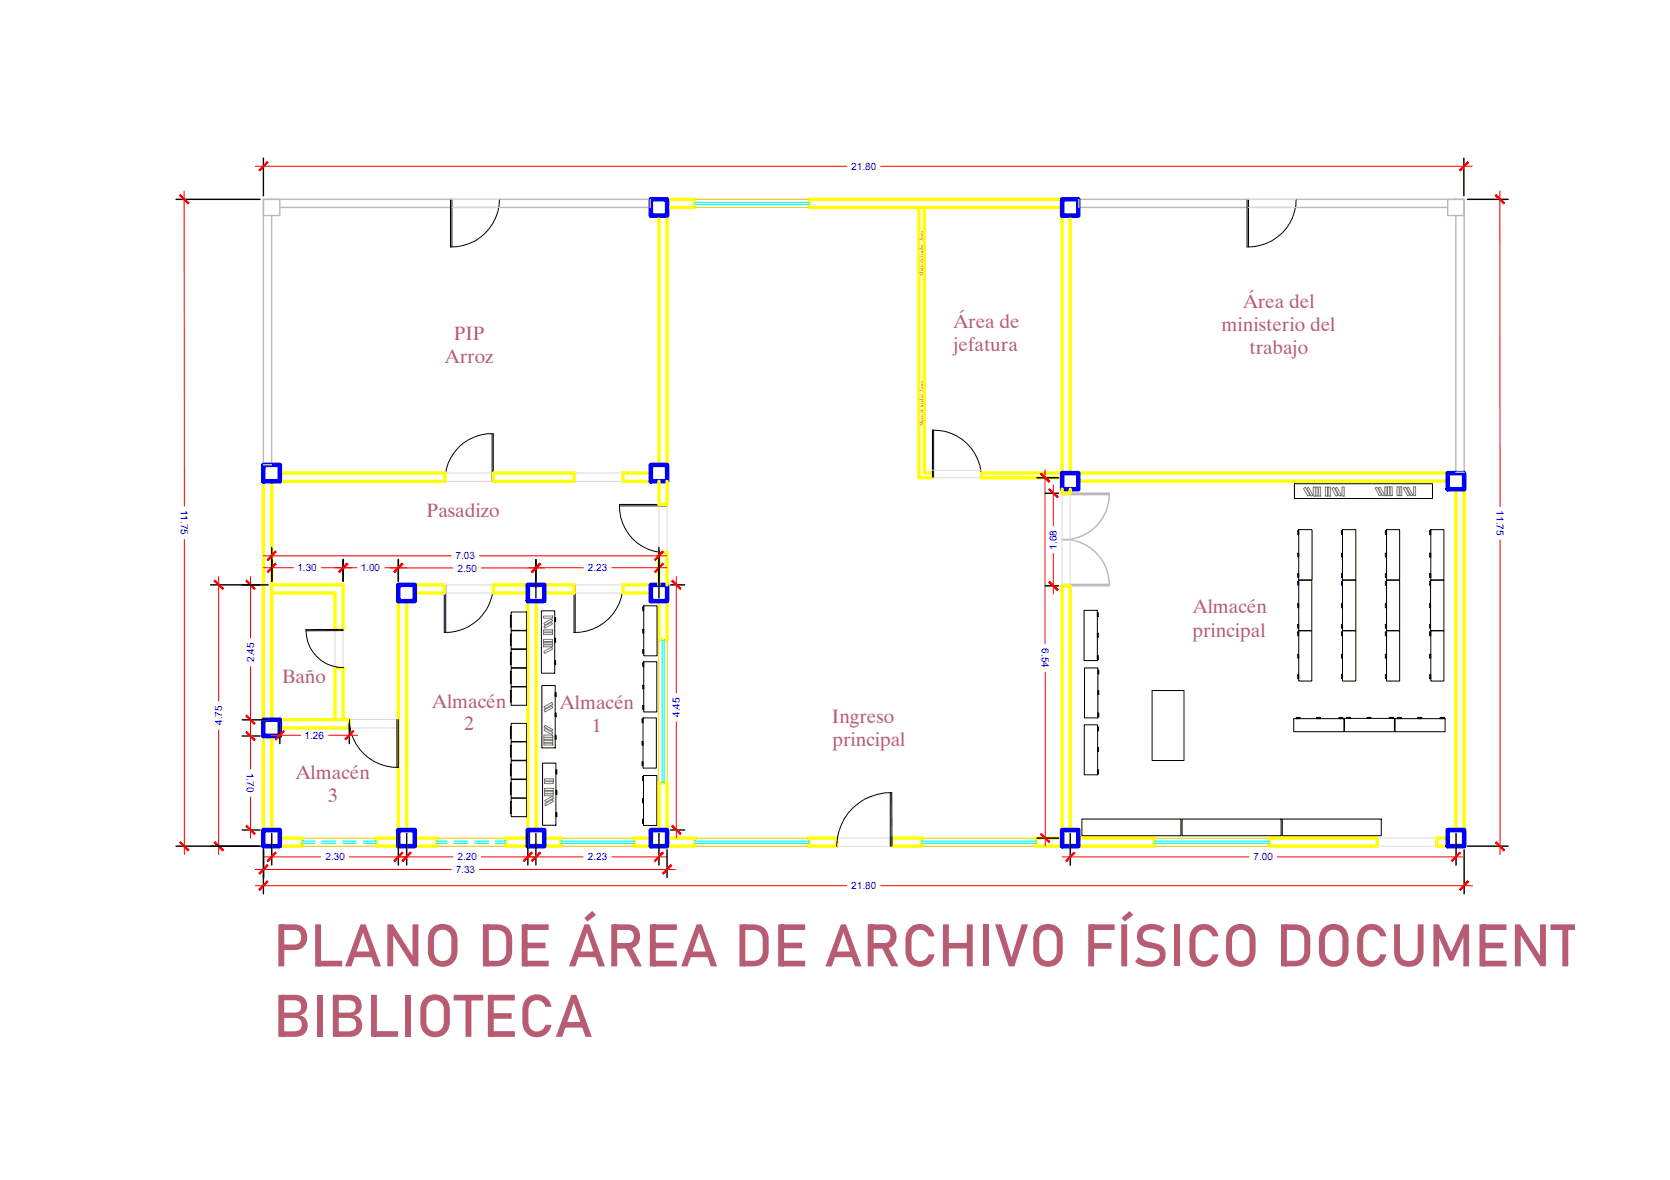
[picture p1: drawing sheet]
<svg xmlns="http://www.w3.org/2000/svg" width="297mm" height="210mm" viewBox="0 0 297 210" stroke-linecap="round" stroke-linejoin="round" font-family="sans-serif">
<!-- layer: L.K. MUROS ALTOS -->
<g fill="none" stroke="#ff0" stroke-width=".59">
<path d="M115.8 35.5h7.8v1.4h-5v48.7h-7.8v-1.5h5M117.2 38.4v44.3M163.4 36.9v48.1h2.4M164.4 36.9v47.2h1.4M190.4 38.3v45.8M191.8 35.5h-47.9v1.4h45v50.8h1.5v-.7M46.8 82.7v67.8h6.9v-1.4h-3.9M49.8 84.1h29.3v1.5h-30.8v42.4M102.1 84.1v1.5h-14.4v-1.5h14.5M117.2 85.6v4.1h1.4v-4.1M191.8 85.6h65.7M257.5 84.1h-82.9v.9h14.3"/>
<path d="M258.9 87v60.6M260.4 84.1v66.4h-4.8v-1.4h1.9M48.3 104h12.7v8h-1.4v-6.5h-11.3M70.9 104v45.1h-3.9v1.4h10.7v-1.4h-3.9M72.3 106.9v40.7M73.8 104h5.2v1.5h-5.2M95.4 106.9v40.7M96.8 105.5h5.3v-1.5h-14.4v1.5h6.2v43.6h-4v1.4h9.8v-1.4h-2.9M110.7 105.5h5.1M117.2 104v-5.7h1.4v15.5h-1.4v-6.9M118.6 104h-7.8v1.5M48.3 130.9v16.7"/>
<path d="M59.6 128v-9.2h1.4v9.2M62.1 128v1.5h-12.3M62.1 128h-12.3M117.2 147.6v-8.3h1.4v9.8h5v1.4h-10.8v-1.4h3M143.9 149.1h4.9v1.4h-4.9zM158.7 149.1h5.2v1.4h-5.2zM190.4 147.6v-43.4h-1.5v44.9h-4.6v1.4h21v-1.4h-13.5M225.7 149.1h19.3v1.4h-19.3z"/>
</g>
<!-- layer: 0 -->
<path d="M46.8 35.5h3v2.8h-3zM48.3 35.5h.1M49.8 36.9h65.8v-1.4h-68.8v47.2h1.5v-44.4M257.5 35.5h2.9v2.8h-2.9zM257.5 36.9h-65.6v-1.4h68.5v48.5h-1.5v-45.7M258.9 35.5h.1M188.9 96a8.1 8.1 0 0 1 8.4 8M188.9 87.7h8.4v.3h-8.4zM197.3 88a8.1 8.1 0 0 1-8.4 8M188.9 104h8.4v.2h-8.4zM48.3 150.5h.1M258.9 150.5h.1" fill="none" stroke="#bababa" stroke-width=".25"/>
<!-- layer: L.K. COLUMNAS -->
<g fill="none" stroke="#00f" stroke-width=".8">
<path d="M115.8 35.5h2.8v2.8h-2.8zM188.9 35.5h2.9v2.8h-2.9zM46.8 82.7h3v2.9h-3zM115.8 82.7h2.8v2.9h-2.8zM188.9 84.1h2.9v2.9h-2.9zM257.5 84.1h2.9v2.9h-2.9zM70.9 104h2.9v2.9h-2.9zM93.9 104h2.9v2.9h-2.9zM115.8 104h2.8v2.9h-2.8zM46.8 128h3v2.9h-3zM46.8 147.6h3v2.9h-3zM70.9 147.6h2.9v2.9h-2.9z"/>
<path d="M93.9 147.6h2.9v2.9h-2.9zM115.8 147.6h2.8v2.9h-2.8zM188.9 147.6h2.9v2.9h-2.9zM257.5 147.6h2.9v2.9h-2.9z"/>
</g>
<!-- layer: L.K. PUERTA -->
<g fill="none" stroke="#000" stroke-width=".18">
<path d="M80.1 35.5v8.4a8.5 8.5 0 0 0 8.7-8.4M80.4 35.5v8.4M221.8 35.5v8.4a8.5 8.5 0 0 0 8.7-8.4M222.1 35.5v8.4M87.5 77.2v8.4M165.8 76.5a8.5 8.5 0 0 1 8.8 8.5M165.8 76.5v8.5M166.1 76.5v8.5M79.1 85.6a8.3 8.3 0 0 1 8.6-8.4v8.4M110.2 90h8.4M118.6 89.7h-8.4a8.3 8.3 0 0 0 8.4 8.6M61 112h-6.6a6.7 6.7 0 0 0 6.7 6.8"/>
<path d="M61 112.2h-6.6M79 104v8.5h.3v-8.5M87.7 104a8.5 8.5 0 0 1-8.7 8.5M102.1 104v8.5a8.5 8.5 0 0 0 8.7-8.5M102.3 104v8.5M62.1 128a8.5 8.5 0 0 0 8.8 8.5v-8.5M70.6 128v8.5M148.8 150.5a9.5 9.5 0 0 1 9.8-9.5l.1 9.5M158.4 141v9.5"/>
</g>
<!-- layer: L.K. PROYECCION -->
<g fill="none" stroke="#dbdbdb" stroke-width=".18">
<path d="M80.1 35.5h8.7M80.4 36.9h8.4M221.8 35.5h8.7M222.1 36.9h8.4M79.1 84.1h8.4M79.1 85.6h8.6M102.1 84.1h8.7M102.1 85.6h8.7M110.6 84.1h.1M117.2 90v8.3M118.6 90v8.3M165.8 83.6h8.8"/>
<path d="M165.8 85h8.8M188.9 88v16M190.4 88v16M59.6 112v6.8M61 112v6.8M79 105.5h.1M79 104h8.7M79.3 105.5h8.4M102.1 104h8.7M102.3 105.5h.1M102.3 105.5h8.5M62.1 128h8.8"/>
<path d="M62.1 129.5h8.8M148.8 150.5h9.9M148.8 149.1h9.9M245 150.5h10.6M245 149.1h10.6"/>
</g>
<!-- layer: L.K. VENTANAS -->
<g fill="none" stroke="#ffbf00" stroke-width=".21">
<path d="M123.6 36.9h20.3M123.6 35.5h20.3M117.2 113.8v25.5M118.6 113.8v25.5M53.7 150.5h13.3M53.7 149.1h13.3M77.7 150.5h12.2M77.7 149.1h12.2M99.7 150.5h13.1M99.7 149.1h13.1M123.6 150.5h20.3M123.6 149.1h20.3"/>
<path d="M163.9 150.5h20.4M163.9 149.1h20.4M205.3 150.5h20.4M205.3 149.1h20.4"/>
</g>
<!-- layer: L.K. VENTANA VIDRIO SEGMENTADO -->
<g fill="none" stroke="#0ff" stroke-width=".21">
<path d="M53.7 150h2.3M53.7 149.6h2.3M57.3 150h2.4M57.3 149.6h2.4M60.9 150h2.5M60.9 149.6h2.5M64.6 150h2.4M64.6 149.6h2.4M77.7 150h1.8M77.7 149.6h1.8M80.8 150h2.4M80.8 149.6h2.4"/>
<path d="M84.4 150h2.5M84.4 149.6h2.5M88.1 150h1.8M88.1 149.6h1.8"/>
</g>
<!-- layer: L.K. VENTANAS VIDRIO -->
<path d="M123.6 36.4h20.3M123.6 36h20.3M117.8 113.8v25.5M118.1 113.8v25.5M99.7 150h13.1M99.7 149.6h13.1M123.6 150h20.3M123.6 149.6h20.3M163.9 150h20.4M163.9 149.6h20.4M205.3 150h20.4M205.3 149.6h20.4" fill="none" stroke="#0ff" stroke-width=".21"/>
<!-- layer: L.K. MOBILIARIO -->
<g fill="none" stroke="#000" stroke-width=".18">
<path d="M230.2 86h24.6v2.7h-24.6zM230.8 94.4h.2v.7h-.2zM230.8 98.4h.2v.7h-.2zM231 94.2h2.4v9h-2.4zM238.6 94.4h.2v.7h-.2zM238.6 98.4h.2v.7h-.2zM238.8 94.2h2.4v9h-2.4zM246.4 94.4h.2v.7h-.2zM246.4 98.4h.2v.7h-.2zM246.6 94.2h2.3v9h-2.3zM254.3 94.4h.2v.7h-.2zM254.3 98.4h.2v.7h-.2z"/>
<path d="M254.5 94.2h2.3v9h-2.3zM90.8 109.5h.1v2.1h-.1zM90.8 112.8h.1v2.1h-.1zM90.8 116.1h.1v2.1h-.1zM90.8 119.5h.1v2.1h-.1zM90.9 108.9h2.8v3.2h-2.8zM90.9 112.2h2.8v3.2h-2.8zM90.9 115.5h2.8v3.3h-2.8zM90.9 118.9h2.8v3.2h-2.8zM96.3 108.7h2.4v11h-2.4zM98.7 117.5h.1v.7h-.1zM98.7 113.5h.1v.7h-.1z"/>
<path d="M98.7 109.9h.1v.7h-.1zM114.3 117.9h.2v.7h-.2zM114.3 108h.2v.7h-.2zM114.3 112h.2v.6h-.2zM114.3 115.6h.2v.7h-.2zM114.5 117.7h2.3v8.9h-2.3zM114.5 107.8h2.4v8.9h-2.4zM192.8 108.6h2.4v8.9h-2.4zM192.9 118.8h2.4v8.9h-2.4zM195.2 116.6h.2v.7h-.2zM195.2 112.6h.2v.7h-.2zM195.2 109h.2v.7h-.2z"/>
<path d="M195.3 119.2h.1v.7h-.1zM230.8 103.4h.2v.7h-.2zM230.8 107.4h.2v.7h-.2zM230.8 111.1h.2v.6h-.2zM230.8 112.4h.2v.7h-.2zM230.8 116.4h.2v.7h-.2zM230.8 102.1h.2v.6h-.2zM231 103.2h2.3v9h-2.3zM231 112.2h2.3v8.9h-2.3zM238.6 103.4h.2v.7h-.2zM238.6 107.4h.2v.7h-.2zM238.6 111.1h.2v.6h-.2z"/>
<path d="M238.6 112.4h.2v.7h-.2zM238.6 116.4h.2v.7h-.2zM238.6 102.1h.2v.6h-.2zM238.8 103.2h2.4v9h-2.4zM238.8 112.2h2.4v8.9h-2.4zM246.4 103.4h.2v.7h-.2zM246.4 107.4h.2v.7h-.2zM246.4 111.1h.2v.6h-.2zM246.4 112.4h.2v.7h-.2zM246.4 116.4h.2v.7h-.2zM246.4 102.1h.2v.6h-.2zM246.6 103.2h2.3v9h-2.3z"/>
<path d="M246.6 112.2h2.3v8.9h-2.3zM254.3 103.4h.2v.7h-.2zM254.3 107.4h.2v.7h-.2zM254.3 111.1h.2v.6h-.2zM254.3 112.4h.2v.7h-.2zM254.3 116.4h.2v.7h-.2zM254.3 102.1h.2v.6h-.2zM254.5 103.2h2.3v9h-2.3zM254.5 112.2h2.3v8.9h-2.3zM90.8 122.8h.1v2.1h-.1zM90.8 129.3h.1v2.1h-.1zM90.8 132.6h.1v2.1h-.1z"/>
<path d="M90.8 135.9h.1v2.1h-.1zM90.8 139.3h.1v2.1h-.1zM90.9 122.2h2.8v3.3h-2.8zM90.9 128.7h2.8v3.2h-2.8zM90.9 132h2.8v3.2h-2.8zM90.9 135.3h2.8v3.3h-2.8zM90.9 138.7h2.8v3.2h-2.8zM96.4 121.9h2.3v11.1h-2.3zM96.5 135.7h2.4v11.1h-2.4zM98.7 130.8h.2v.7h-.2zM98.7 126.8h.2v.7h-.2zM98.7 123.2h.2v.7h-.2z"/>
<path d="M98.9 136.9h.1v.8h-.1zM114.2 127.9h.2v.7h-.2zM114.2 131.9h.2v.7h-.2zM114.2 135.5h.2v.7h-.2zM114.3 138.1h.2v.7h-.2zM114.3 121.9h.2v.7h-.2zM114.3 125.5h.2v.7h-.2zM114.4 127.7h2.3v8.9h-2.3zM114.5 138h2.3v8.8h-2.3zM192.9 128.9h2.3v8.9h-2.3zM195.2 136.9h.2v.8h-.2zM195.2 133h.2v.7h-.2z"/>
<path d="M195.2 129.3h.2v.7h-.2zM195.3 126.8h.1v.7h-.1zM195.3 122.8h.1v.7h-.1zM204.9 122.8h5.7v12.5h-5.7zM230.1 127.8h8.9v2.4h-8.9zM230.5 127.6h.7v.2h-.7zM230.8 120h.2v.7h-.2zM234.2 127.6h.7v.2h-.7zM238.2 127.6h.6v.2h-.6zM238.6 120h.2v.7h-.2zM239.1 127.8h8.9v2.4h-8.9zM239.5 127.6h.7v.2h-.7z"/>
<path d="M243.1 127.6h.7v.2h-.7zM246.4 120h.2v.7h-.2zM247.1 127.6h.7v.2h-.7zM248.1 127.8h8.9v2.4h-8.9zM248.5 127.6h.7v.2h-.7zM252.2 127.6h.7v.2h-.7zM254.3 120h.2v.7h-.2zM256.1 127.6h.8v.2h-.8zM90.8 142.6h.1v2.1h-.1zM90.9 142h2.8v3.3h-2.8zM98.9 144.6h.1v.7h-.1zM98.9 140.6h.1v.7h-.1z"/>
<path d="M114.3 142.1h.2v.7h-.2zM114.3 145.7h.2v.8h-.2zM192.4 145.7h17.6v3h-17.6zM210.3 145.7h17.6v3h-17.6zM228.1 145.7h17.6v3h-17.6z"/>
</g>
<g fill="none" stroke="#767676" stroke-width=".18">
<path d="M231.8 86.9l.4-.2 .7 1.4-.3 .2zM232.4 86.9l.3-.2 .8 1.4-.3 .2zM233.6 86.6h.4v1.7h-.4zM234 86.6h.4v1.7h-.4zM234.6 86.6h.3v1.7h-.3zM235.7 86.6h.4v1.7h-.4zM236.2 86.6h.4v1.7h-.4zM236.9 86.9l.3-.2 .8 1.4-.4 .2zM237.5 86.9l.3-.2 .8 1.4-.4 .2zM238.7 86.6h.4v1.7h-.4zM244.6 86.8l.3-.2 .8 1.4-.4 .2zM245.1 86.8l.4-.2 .7 1.4-.3 .2z"/>
<path d="M246.3 86.6h.4v1.6h-.4zM246.8 86.6h.4v1.6h-.4zM247.3 86.6h.3v1.6h-.3zM248.5 86.6h.4v1.6h-.4zM249 86.6h.3v1.6h-.3zM249.6 86.8l.4-.2 .7 1.4-.3 .2zM250.2 86.8l.3-.2 .8 1.4-.3 .2zM251.4 86.6h.4v1.6h-.4zM96.7 114.7h1.6v.3h-1.6zM96.7 114.2h1.6v.4h-1.6zM96.7 113.7h1.6v.4h-1.6zM96.7 109.6h1.6v.4h-1.6z"/>
<path d="M96.7 112.6h1.6v.3h-1.6zM96.7 112h1.6v.4h-1.6zM96.7 115.9l1.4-.8 .2 .4-1.4 .7zM96.7 110.9l1.4-.8 .2 .3-1.4 .8zM96.7 111.4l1.4-.7 .2 .3-1.4 .7zM96.7 130.8h1.6v.3h-1.6zM96.7 131.2h1.6v.4h-1.6zM96.7 131.7h1.6v.4h-1.6zM96.7 132.2h1.6v.3h-1.6zM96.8 125.7l1.4-.7 .1 .3-1.4 .8zM96.8 126.3l1.4-.8 .1 .4-1.4 .7zM96.8 139.1h1.6v.3h-1.6z"/>
<path d="M96.8 138.5h1.6v.4h-1.6zM96.9 129.6l1.4 .7-.1 .4-1.4-.8zM96.9 129l1.4 .8-.1 .3-1.4-.8zM96.8 141.2h1.6v.3h-1.6zM96.8 140.7h1.6v.4h-1.6zM96.8 140.2h1.6v.4h-1.6zM96.9 142.4l1.4-.8 .2 .4-1.4 .7zM96.9 143l1.4-.8 .2 .3-1.4 .8z"/>
</g>
<!-- layer: COTAS -->
<g fill="none" stroke="#000" stroke-width=".25">
<path d="M31.3 35.5h15M46.8 28.1v6.7M260.4 28.1v6.7M261 35.5h7.3M48.3 97.4v6M61 99.5v3.9M70.9 99.5v3.9M95.3 99.6v6.7M117.2 97.4v8.9M184.4 85h3.9M185.9 87.7h2.4M37.5 104h10.2"/>
<path d="M119.3 104h2.5M185.9 104.2h2.4M43.1 130.9h3.2M43.1 128h4.6M49.8 128.6v3.7M62.1 128.6v3.7M31.3 150.5h15M43.1 147.6h3.2M46.8 151.2v7.8M46.9 151.2v4.9M48.3 148.2v5.7M70.9 148.2v5.7"/>
<path d="M72.3 148.2v5.7M93.9 148.2v5.7M95.3 148.2v5.7M117.2 148.2v5.7M118.6 151.2v4.9M119.3 147.6h2.5M184.4 149.1h3.9M190.4 148.2v5.7M259 148.2v5.7M260.4 151.2v7.8M261 150.5h7.3"/>
</g>
<g fill="none" stroke="#f00" stroke-width=".18">
<path d="M32.8 34v56M45.4 29.6h105.2M156.7 29.6h105.2M266.8 34v56.1M32.8 96v56M46.8 98.9h33.4M85.3 98.9h33.3M185.9 83.5v31M187.4 86.3v7.2M187.4 98.5v7.2M266.8 96.1v55.9M38.9 102.6v22.1"/>
<path d="M44.6 102.6v10.9M44.6 118.6v18.2M46.8 101h5.4M57.2 101h6.3M68.4 101h3.9M69.4 101h11.1M85.6 101h11.2M93.9 101h9.8M108.8 101h9.9M120.3 102.6v20.7M185.9 119.6v30.9M38.9 129.9v22.1"/>
<path d="M48.3 130.8h5.2M58.4 130.8h5.2M120.3 128.4v20.7M44.6 141.8v7.3M45.4 157.6h105.2M45.4 154.7h34.8M46.8 152.4h10.3M62.1 152.4h18.4M85.3 154.7h34.8M85.6 152.4h18.1M108.8 152.4h9.8M156.7 157.6h105.2"/>
<path d="M188.9 152.4h33.3M227.2 152.4h33.2"/>
</g>
<!-- layer: 0 -->
<g fill="#f00" stroke="#f00" stroke-width=".18">
<path d="M50.4 130l-1.3 1.6 1.5-1.5zM49 131.4l1.4-1.4-1.3 1.6z"/>
<path d="M61.3 131.4l.2 .2 1.3-1.6zM62.8 130l.1 .1-1.4 1.5z"/>
<path d="M43.8 130.3l1.4 1.4 .2-.1zM43.9 130.1l1.5 1.5-1.6-1.3z"/>
<path d="M43.9 146.8l-.1 .2 1.6 1.3zM43.8 147l1.6 1.3-.2 .1z"/>
<path d="M49 151.6l-1.3 1.6 1.4-1.4zM49 151.6l-1.3 1.6-.2-.1z"/>
<path d="M70 153.1l.2 .1 1.3-1.6zM71.5 151.6l.2 .2-1.5 1.4z"/>
<path d="M43.8 103.4l1.4 1.4 .2-.1zM43.9 103.2l1.5 1.5-1.6-1.3z"/>
<path d="M43.9 127.2l-.1 .2 1.6 1.3zM43.8 127.4l1.6 1.3-.2 .1z"/>
<path d="M73 151.6l-1.3 1.6 1.4-1.4zM71.5 153.1l1.5-1.5-1.3 1.6z"/>
<path d="M94.5 151.6l-1.4 1.5 .1 .1zM94.5 151.6l.2 .2-1.5 1.4z"/>
<path d="M96 151.6l-1.3 1.6 1.5-1.4zM94.5 153.1l1.5-1.5-1.3 1.6z"/>
<path d="M117.8 151.6l-1.4 1.5 .1 .1zM117.8 151.6l.2 .2-1.5 1.4z"/>
<path d="M49 100.2l-1.3 1.6 1.4-1.4zM49 100.2l-1.3 1.6-.2-.1z"/>
<path d="M60.2 101.7l.2 .1 1.3-1.6zM61.7 100.2l.2 .2-1.5 1.4z"/>
<path d="M61.7 100.2l-1.3 1.6 1.5-1.4zM61.7 100.2l-1.3 1.6-.2-.1z"/>
<path d="M71.5 100.2l-1.5 1.5 .2 .1zM71.5 100.2l.2 .2-1.5 1.4z"/>
<path d="M71.5 100.2l-1.3 1.6 1.5-1.4zM71.5 100.2l-1.3 1.6-.2-.1z"/>
<path d="M94.5 101.7l.2 .1 1.3-1.6zM96 100.2l.2 .2-1.5 1.4z"/>
<path d="M96 100.2l-1.3 1.6 1.5-1.4zM96 100.2l-1.3 1.6-.2-.1z"/>
<path d="M117.9 100.2l-1.5 1.5 .2 .1zM117.9 100.2l.1 .2-1.4 1.4z"/>
<path d="M47.5 156.7l-1.3 1.7 1.5-1.5zM47.5 156.7l-1.3 1.7-.2-.2z"/>
<path d="M261.1 156.7l-1.5 1.5 .1 .2zM261.1 156.7l.1 .2-1.5 1.5z"/>
<path d="M119.5 103.4l1.5 1.4 .1-.1zM119.5 103.4l.2-.2 1.4 1.5z"/>
<path d="M119.7 146.8l-.2 .2 1.6 1.3zM119.5 147l1.6 1.3-.1 .1z"/>
<path d="M38.3 149.7l-.2 .2 1.6 1.3zM38.1 149.9l1.6 1.3-.1 .2z"/>
<path d="M38.1 103.4l1.5 1.4 .1-.1zM38.1 103.4l.2-.2 1.4 1.5z"/>
<path d="M185.1 148.4l1.6 1.3-1.5-1.4zM185.1 148.4l1.6 1.3-.2 .2z"/>
<path d="M185.1 84.3l1.4 1.5 .2-.2zM185.2 84.1l1.5 1.5-1.6-1.3z"/>
<path d="M191 151.6l-1.3 1.6 1.5-1.4zM189.6 153.1l1.4-1.5-1.3 1.6z"/>
<path d="M258.1 153.1l.2 .1 1.3-1.6zM259.6 151.6l.2 .2-1.5 1.4z"/>
<path d="M266.1 149.7l-.1 .2 1.6 1.3zM266 149.9l1.6 1.3-.2 .2z"/>
<path d="M266 34.8l1.4 1.5 .2-.2zM266 34.8l.1-.2 1.5 1.5z"/>
<path d="M47.5 28.8l-1.3 1.6 1.5-1.5zM47.5 28.8l-1.3 1.6-.2-.1z"/>
<path d="M259.6 30.3l.1 .1 1.4-1.6zM261.1 28.8l.1 .1-1.5 1.5z"/>
<path d="M31.9 34.8l1.5 1.5 .2-.2zM31.9 34.8l.2-.2 1.5 1.5z"/>
<path d="M32.1 149.7l-.1 .2 1.6 1.3zM32 149.9l1.6 1.3-.2 .2z"/>
<path d="M49 98l-1.3 1.7 1.4-1.5zM49 98l-1.3 1.7-.2-.2z"/>
<path d="M117.8 98l-1.4 1.5 .1 .2zM117.8 98l.2 .2-1.5 1.5z"/>
<path d="M47.5 153.8l-1.3 1.7 1.5-1.5zM47.5 153.8l-1.3 1.7-.2-.2z"/>
<path d="M117.8 155.3l.2 .2 1.3-1.7zM119.3 153.8l.2 .2-1.5 1.5z"/>
<path d="M186.7 103.4l-.2 .2 1.7 1.3zM186.5 103.6l1.7 1.3-.2 .2z"/>
<path d="M186.5 87.1l1.5 1.4 .2-.1zM186.5 87.1l.2-.2 1.5 1.5z"/>
</g>
<g font-size="10.5" fill="#b85c73">
<text x="48.6" y="171.9">PLANO DE ÁREA DE ARCHIVO FÍSICO DOCUMENTARIO</text>
<text x="48.6" y="184.4">BIBLIOTECA</text>
</g>
<g font-size="3.4" fill="#b85c73">
<text x="169.6" y="58.3">Área de</text>
<text x="217.3" y="58.8">ministerio del</text>
<text x="221.1" y="54.7">Área del</text>
<text x="79.1" y="64.5">Arroz</text>
<text x="80.7" y="60.5">PIP</text>
<text x="169.6" y="62.4">jefatura</text>
<text x="222.2" y="62.9">trabajo</text>
<text x="75.9" y="91.9">Pasadizo</text>
<text x="212.1" y="113.2">principal</text>
<text x="212.2" y="109.1">Almacén</text>
<text x="50.2" y="121.6">Baño</text>
<text x="76.9" y="125.9">Almacén</text>
<text x="82.5" y="129.9">2</text>
<text x="99.6" y="126.2">Almacén</text>
<text x="105.3" y="130.2">1</text>
<text x="148" y="128.6">Ingreso</text>
<text x="148.1" y="132.7">principal</text>
<text x="52.6" y="138.6">Almacén</text>
<text x="58.4" y="142.6">3</text>
</g>
<g font-size="1.8" fill="#00f">
<text x="151.4" y="30.2">21.80</text>
<text x="32.2" y="90.7" transform="rotate(90 32.2 90.7)">11.75</text>
<text x="266.2" y="90.8" transform="rotate(90 266.2 90.8)">11.75</text>
<text x="52.9" y="101.6">1.30</text>
<text x="64.2" y="101.6">1.00</text>
<text x="81" y="99.5">7.03</text>
<text x="81.4" y="101.7">2.50</text>
<text x="104.5" y="101.6">2.23</text>
<text x="188" y="97.8" transform="rotate(-90 188 97.8)">1.68</text>
<text x="45.2" y="117.8" transform="rotate(-90 45.2 117.8)">2.45</text>
<text x="185.3" y="115.3" transform="rotate(90 185.3 115.3)">6.54</text>
<text x="39.5" y="129" transform="rotate(-90 39.5 129)">4.75</text>
<text x="54.2" y="131.4">1.26</text>
<text x="120.9" y="127.5" transform="rotate(-90 120.9 127.5)">4.45</text>
<text x="43.9" y="137.5" transform="rotate(90 43.9 137.5)">1.70</text>
<text x="57.9" y="153">2.30</text>
<text x="81.1" y="155.3">7.33</text>
<text x="81.4" y="153">2.20</text>
<text x="104.5" y="153">2.23</text>
<text x="223" y="153.1">7.00</text>
<text x="151.4" y="158.1">21.80</text>
</g>
<g font-size=".9" fill="#b85c73">
<text x="164.2" y="49.1" transform="rotate(-90 164.2 49.1)">Muro de triplay 3mm</text>
<text x="164.2" y="75.8" transform="rotate(-90 164.2 75.8)">Muro de triplay 3mm</text>
</g>
</svg>
